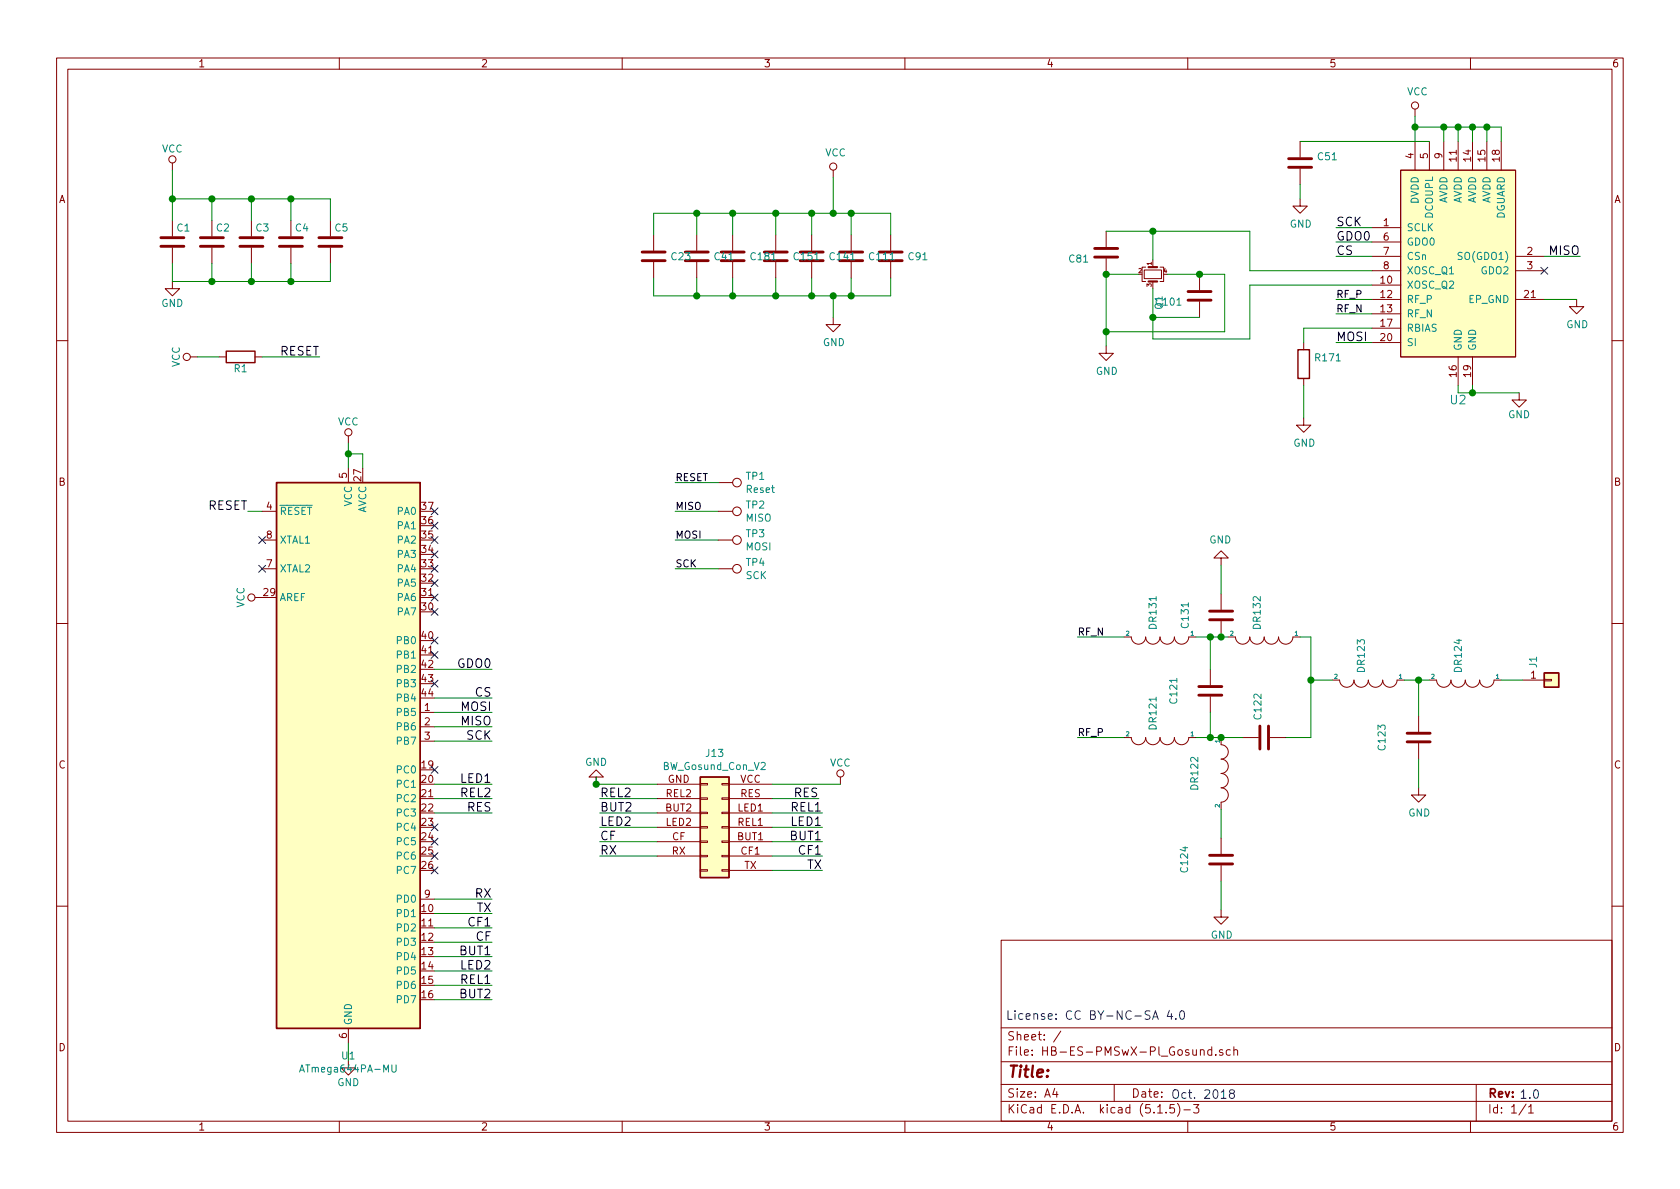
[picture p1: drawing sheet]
<svg xmlns="http://www.w3.org/2000/svg" width="297mm" height="210mm" viewBox="0 0 297 210" stroke-linecap="round" stroke-linejoin="round" font-family="sans-serif">
<g fill="none" stroke="#840000" stroke-width=".18">
<path d="M10 10.3h277v189.9h-277zM12 12.2h273v186.1h-273zM60 10.3v1.9M110 10.3v1.9M160 10.3v1.9M210 10.3v1.9M250.2 19.3v1.3M260 10.3v1.9M30.5 28.8v1.3M30.5 39v2.8M37.5 39v2.8M44.4 39v2.8"/>
<path d="M51.4 39v2.8M58.4 39v2.8M147.3 30.1v1.3M229.9 35.2v1.2h1.2l-1.2 1.3-1.3-1.3h1.3M229.9 25v2.8M229.9 29.8v2.8M247.6 30.1h20.4v33h-20.4zM250.2 25v5.1M252.7 25v5.1M255.3 25v5.1M257.8 25v5.1M260.3 25v5.1"/>
<path d="M262.9 25v5.1M265.4 25v5.1M30.5 49.8v1.2h1.2l-1.2 1.3-1.3-1.3h1.3M30.5 43.8v2.8M37.5 43.8v2.8M44.4 43.8v2.8M51.4 43.8v2.8M58.4 43.8v2.8M115.6 41.5v2.8M115.6 46.3v2.8M123.2 41.5v2.8M123.2 46.3v2.8"/>
<path d="M129.5 41.5v2.8M129.5 46.3v2.8M137.2 41.5v2.8M137.2 46.3v2.8M143.5 41.5v2.8M143.5 46.3v2.8M147.3 56.1v1.3h1.3l-1.3 1.3-1.3-1.3h1.3M150.5 41.5v2.8M150.5 46.3v2.8M157.5 41.5v2.8M157.5 46.3v2.8M195.6 40.9v2.8"/>
<path d="M195.6 45.7v2.8M202.3 47.7h3.1v1.6h-3.1zM202.6 47.2h-.7v2.6h.7M203.8 46v1.2M203.8 49.8v1.2M205.1 47.2h.6v2.6h-.6M212.1 48.5v2.8M212.1 53.3v2.8M242.6 40.3h5M242.6 50.4h5M242.6 53h5M242.6 55.5h5"/>
<path d="M242.6 58h5M242.6 45.3h5M242.6 47.9h5M242.6 42.8h5M268 53h5M268 45.3h5M268 47.9h5M278.8 53v1.2h1.2l-1.2 1.3-1.3-1.3h1.3M10 60.2h2M33.7 63.1h1.2M38.7 63.1h1.3M45.1 63.1h1.3"/>
<path d="M61.6 77.1v1.3M195.6 61.2v1.3h1.2l-1.2 1.2-1.3-1.2h1.3M230.5 73.9v1.3h1.3l-1.3 1.2-1.3-1.2h1.3M230.5 60.6v1.2M230.5 66.9v1.3M242.6 60.6h5M257.8 63.1v5.1M260.3 63.1v5.1M268.6 69.5v1.2h1.3l-1.3 1.3-1.3-1.3h1.3M285 60.2h2M46.4 95.5h2.5M46.4 90.4h2.5"/>
<path d="M61.6 82.8v2.5M127 95.5h2.5M127 90.4h2.5M127 85.3h2.5M215.9 98.7h1.3l-1.3-1.3-1.3 1.3h1.3v1.2M10 110.3h2M45.1 105.7h1.3M46.4 100.6h2.5M127 100.6h2.5M198.8 112.6h1.2a1.27 1.27 0 0 0 1.3 1.3 1.27 1.27 0 0 0 1.3-1.3 1.27 1.27 0 0 0 1.2 1.3 1.27 1.27 0 0 0 1.3-1.3 1.27 1.27 0 0 0 1.3 1.3 1.27 1.27 0 0 0 1.2-1.3 1.27 1.27 0 0 0 1.3 1.3 1.27 1.27 0 0 0 1.3-1.3h1.3M214 118.4v2.8M215.9 105v2.8"/>
<path d="M215.9 109.8v2.8M217.2 112.6h1.2a1.27 1.27 0 0 0 1.3 1.3 1.27 1.27 0 0 0 1.3-1.3 1.27 1.27 0 0 0 1.2 1.3 1.27 1.27 0 0 0 1.3-1.3 1.27 1.27 0 0 0 1.3 1.3 1.27 1.27 0 0 0 1.3-1.3 1.27 1.27 0 0 0 1.2 1.3 1.27 1.27 0 0 0 1.3-1.3h1.3M285 110.3h2M74.3 126h2.5M74.3 128.5h2.5M74.3 131.1h2.5M105.4 137.4h1.3l-1.3-1.3-1.3 1.3h1.3v1.3M116.2 138.7h7.6M123.8 138.6h1.3v.2h-1.3zM127.6 138.6h1.3v.2h-1.3zM128.9 138.7h7.6M148.6 137.4v1.3"/>
<path d="M198.8 130.4h1.2a1.27 1.27 0 0 0 1.3 1.3 1.27 1.27 0 0 0 1.3-1.3 1.27 1.27 0 0 0 1.2 1.3 1.27 1.27 0 0 0 1.3-1.3 1.27 1.27 0 0 0 1.3 1.3 1.27 1.27 0 0 0 1.2-1.3 1.27 1.27 0 0 0 1.3 1.3 1.27 1.27 0 0 0 1.3-1.3h1.3M214 123.2v2.8M215.9 130.4v1.3a1.27 1.27 0 0 1 1.3 1.3 1.27 1.27 0 0 1-1.3 1.2 1.27 1.27 0 0 1 1.3 1.3 1.27 1.27 0 0 1-1.3 1.3 1.27 1.27 0 0 1 1.3 1.2 1.27 1.27 0 0 1-1.3 1.3 1.27 1.27 0 0 1 1.3 1.3 1.27 1.27 0 0 1-1.3 1.3v1.2M219.7 130.4h2.8M224.5 130.4h2.8M235.6 120.3h1.3a1.27 1.27 0 0 0 1.2 1.2 1.27 1.27 0 0 0 1.3-1.2 1.27 1.27 0 0 0 1.3 1.2 1.27 1.27 0 0 0 1.2-1.2 1.27 1.27 0 0 0 1.3 1.2 1.27 1.27 0 0 0 1.3-1.2 1.27 1.27 0 0 0 1.2 1.2 1.27 1.27 0 0 0 1.3-1.2h1.3M250.8 139.3v1.3h1.3l-1.3 1.3-1.2-1.3h1.2M250.8 126.6v2.8M250.8 131.4v2.8M252.7 120.3h1.3a1.27 1.27 0 0 0 1.3 1.2 1.27 1.27 0 0 0 1.2-1.2 1.27 1.27 0 0 0 1.3 1.2 1.27 1.27 0 0 0 1.3-1.2 1.27 1.27 0 0 0 1.2 1.2 1.27 1.27 0 0 0 1.3-1.2 1.27 1.27 0 0 0 1.3 1.2 1.27 1.27 0 0 0 1.3-1.2h1.2M269.2 120.3h3.8M273 120.1h1.3v.3h-1.3z"/>
<path d="M74.3 159h2.5M116.2 148.8h7.6M116.2 143.8h7.6M116.2 151.4h7.6M116.2 146.3h7.6M116.2 141.2h7.6M123.8 153.8h1.3v.2h-1.3zM123.8 151.3h1.3v.2h-1.3zM123.8 148.7h1.3v.3h-1.3zM123.8 146.2h1.3v.2h-1.3zM123.8 143.6h1.3v.3h-1.3zM123.8 141.1h1.3v.2h-1.3z"/>
<path d="M127.6 153.8h1.3v.2h-1.3zM127.6 151.3h1.3v.2h-1.3zM127.6 148.7h1.3v.3h-1.3zM127.6 146.2h1.3v.2h-1.3zM127.6 143.6h1.3v.3h-1.3zM127.6 141.1h1.3v.2h-1.3zM128.9 148.8h7.6M128.9 143.8h7.6M128.9 151.4h7.6M128.9 146.3h7.6M128.9 141.2h7.6M128.9 153.9h7.6"/>
<path d="M215.9 148.2v2.8M215.9 153v2.8M10 160.2h2M177 166.3h108v32h-108zM215.9 160.9v1.3h1.3l-1.3 1.2-1.3-1.2h1.3M285 160.2h2M60 198.3v1.9M61.6 187.6v1.2h1.3l-1.3 1.3-1.3-1.3h1.3M61.6 181.9v2.5M110 198.3v1.9M160 198.3v1.9M177 194.8h108"/>
<path d="M177 191.8h108M177 187.8h108M177 181.8h108M186.5 192.5l-.4 1h1M186.8 193v1M187.6 182.3l-1.3 2M197 191.8v3M204.7 196.8h.8M206.2 196.7v.1M207.6 195.3h-.7l-.1 .7 .2-.1 .5 .1 .2 .2-.1 .5-.2 .1-.6-.1M208.2 195.1a1.71 1.71 0 0 1 0 2.3M209.3 196.3h1.2"/>
<path d="M210 198.3v1.9M211 195.3h1l-.5 .6 .4 .1v.7l-.2 .1-.7-.1M212.2 185.7h.1a.37 .37 0 0 1 .6 .1v.8M214.2 185.7l-.4-.1-.3 .3 .2 .6h.5M214.2 185.1v1.5M215 186.5v.1M216.2 185.7a.37 .37 0 0 0-.6 .1l.1 .2 .5 .2 .1 .1-.3 .3-.4-.1M217.5 185.7l-.4-.1-.3 .3 .1 .6 .2 .1 .4-.1M218.2 185.7a.37 .37 0 0 1 .6 .1v.8M218.2 185.1v1.5M260 198.3v1.9M261 191.8v6.5"/>
<path d="M269.8 195.2l-1.2 2M270.3 195.8l.4-.5v1.5M270.3 196.8h.8"/>
<circle cx="250.2" cy="18.7" r=".63"/>
<circle cx="30.5" cy="28.2" r=".63"/>
<circle cx="147.3" cy="29.5" r=".63"/>
<circle cx="33" cy="63.1" r=".63"/>
<circle cx="61.6" cy="76.4" r=".63"/>
<circle cx="130.3" cy="95.5" r=".76"/>
<circle cx="130.3" cy="90.4" r=".76"/>
<circle cx="130.3" cy="85.3" r=".76"/>
<circle cx="44.4" cy="105.7" r=".63"/>
<circle cx="130.3" cy="100.6" r=".76"/>
<circle cx="148.6" cy="136.8" r=".63"/>
</g>
<path d="M203.1 47.2h1.5M203.1 49.8h1.5" fill="none" stroke="#840000" stroke-width=".38"/>
<g fill="none" stroke="#840000" stroke-width=".51">
<path d="M227.8 29.6h4.1M227.8 28.1h4.1M28.4 43.6h4.1M28.4 42h4.1M35.4 43.6h4.1M35.4 42h4.1M42.4 43.6h4.1M42.4 42h4.1M49.4 43.6h4.1M49.4 42h4.1M56.4 43.6h4.1M56.4 42h4.1"/>
<path d="M113.5 46.1h4.1M113.5 44.6h4.1M121.2 46.1h4M121.2 44.6h4M127.5 46.1h4.1M127.5 44.6h4.1M135.1 46.1h4.1M135.1 44.6h4.1M141.5 46.1h4M141.5 44.6h4M148.5 46.1h4M148.5 44.6h4"/>
<path d="M155.4 46.1h4.1M155.4 44.6h4.1M193.5 43.9h4.1M193.5 45.5h4.1M210.1 51.6h4M210.1 53.1h4M213.9 109.6h4M213.9 108.1h4M212 121.4h4M212 122.9h4M222.8 128.4v4.1M224.3 128.4v4.1"/>
<path d="M248.8 129.7h4.1M248.8 131.2h4.1M213.9 151.3h4M213.9 152.8h4"/>
</g>
<path d="M40 62.1h5.1v2h-5.1zM229.5 61.8h2v5.1h-2zM48.9 85.3h25.4v96.6h-25.4zM273 119h2.6v2.5h-2.6zM123.8 137.4h5.1v17.8h-5.1z" fill="none" stroke="#840000" stroke-width=".25"/>
<g fill="#ffffc2" stroke="#ffffc2" stroke-width=".18">
<path d="M247.6 30.1h20.4v33h-20.4z"/>
<path d="M48.9 85.3h25.4v96.6h-25.4z"/>
<path d="M123.8 137.4h5.1v17.8h-5.1z"/>
<path d="M273 119h2.6v2.5h-2.6z"/>
</g>
<path d="M134.6 134.9l.5-.1 .2 .1v.3v.2l-.8 .7h.8M53 189.6l.4-1.3 .4 1.3M53.1 189.2h.6M69.3 188.3v1.1l.2 .2 .4-.1 .1-.1v-1.1" fill="none" stroke="#008484" stroke-width=".18"/>
<g fill="none" stroke="#008400" stroke-width=".18">
<path d="M30.5 30.1v8.9M30.5 35.2h27.9v3.8M37.5 35.2v3.8M44.4 35.2v3.8M51.4 35.2v3.8M123.2 37.7v3.8M129.5 37.7v3.8M137.2 37.7v3.8M143.5 37.7v3.8M147.3 31.4v6.3M150.5 37.7v3.8M229.9 25h22.8"/>
<path d="M229.9 32.6v2.6M250.2 22.5h15.2v2.5M250.2 20.6v4.4M255.3 22.5v2.5M257.8 22.5v2.5M260.3 22.5v2.5M262.9 22.5v2.5M30.5 46.6v3.2h27.9v-3.2M37.5 46.6v3.2M44.4 46.6v3.2M51.4 46.6v3.2M115.6 49.1v3.2h41.9v-3.2"/>
<path d="M115.6 41.5v-3.8h41.9v3.8M123.2 49.1v3.2M129.5 49.1v3.2M137.2 49.1v3.2M143.5 49.1v3.2M147.3 52.3v3.8M150.5 49.1v3.2M195.6 40.9h25.4v7h21.6M201.3 48.5h-5.7v12.7M203.8 40.9v5.1M203.8 56.1h8.3M206.4 48.5h10.1v10.2h-20.9"/>
<path d="M236.2 40.3h6.4M236.2 53h6.4M236.2 55.5h6.4M236.2 45.3h6.4M236.2 42.8h6.4M242.6 50.4h-21.6v9.5h-17.2v-8.9M242.6 58h-12.1v2.6M273 53h5.8M273 45.3h6.4M34.9 63.1h3.8M46.4 63.1h10.1M61.6 78.4v4.4"/>
<path d="M230.5 68.2v5.7M236.2 60.6h6.4M257.8 68.2v1.3h10.8M260.3 68.2v1.3M43.8 90.4h2.6M61.6 80.3h2.5v2.5M119.4 85.3h7.6M119.4 90.4h7.6M119.4 95.5h7.6M215.9 99.9v5.1M76.8 118.4h10.2M119.4 100.6h7.6"/>
<path d="M190.5 112.6h8.3M211.5 112.6h5.7M214 112.6v5.8M229.9 112.6h1.9v17.8h-4.5M76.8 138.7h10.2M76.8 126h10.2M76.8 131.1h10.2M76.8 123.4h10.2M76.8 128.5h10.2M105.4 137.4v1.3h10.8M136.5 138.7h12.1M190.5 130.4h8.3"/>
<path d="M211.5 130.4h8.2M214 126v4.4M231.8 120.3h3.8M248.3 120.3h4.4M250.8 120.3v6.3M250.8 134.2v5.1M265.4 120.3h3.8M76.8 141.2h10.2M76.8 143.8h10.2M76.8 159h10.2M106 146.3h10.2M106 148.8h10.2"/>
<path d="M106 151.4h10.2M106 141.2h10.2M106 143.8h10.2M136.5 146.3h8.9M136.5 148.8h8.9M136.5 151.4h8.9M136.5 141.2h8.3M136.5 143.8h8.9M136.5 153.9h8.9M215.9 143.1v5.1M215.9 155.8v5.1M76.8 174.2h10.2"/>
<path d="M76.8 169.2h10.2M76.8 161.5h10.2M76.8 176.8h10.2M76.8 171.7h10.2M76.8 166.6h10.2M76.8 164.1h10.2M61.6 184.4v3.2"/>
</g>
<path d="M203.9 179.8h.7M206.8 178.7l-.4 1.1h.9M207.1 179.2v1.1M208.7 178.9l.4-.2a.97 .97 0 0 1 0 1.6 .84 .84 0 0 1-.4-1.4zM203.8 180.3l.5-1.6 .5 1.6M207.9 180.1v.2M217.7 193.3l-.3-.2v-.3l.3-.1 .5 .1 .1 .3-.2 .2-.6 .1a.48 .48 0 0 0 0 .8 .48 .48 0 0 0 .7-.1 .48 .48 0 0 0-.1-.7l-.1-.1" fill="none" stroke="#0000c2" stroke-width=".18"/>
<g fill="#008400" stroke="#008400" stroke-width=".25">
<circle cx="215.9" cy="130.4" r=".51"/>
<circle cx="129.5" cy="37.7" r=".51"/>
<circle cx="61.6" cy="80.3" r=".51"/>
<circle cx="203.8" cy="40.9" r=".51"/>
<circle cx="260.3" cy="69.5" r=".51"/>
<circle cx="255.3" cy="22.5" r=".51"/>
<circle cx="37.5" cy="35.2" r=".51"/>
<circle cx="215.9" cy="112.6" r=".51"/>
<circle cx="129.5" cy="52.3" r=".51"/>
<circle cx="137.2" cy="52.3" r=".51"/>
<circle cx="123.2" cy="37.7" r=".51"/>
<circle cx="203.8" cy="56.1" r=".51"/>
<circle cx="123.2" cy="52.3" r=".51"/>
<circle cx="37.5" cy="49.8" r=".51"/>
<circle cx="212.1" cy="48.5" r=".51"/>
<circle cx="250.8" cy="120.3" r=".51"/>
<circle cx="143.5" cy="52.3" r=".51"/>
<circle cx="44.5" cy="49.8" r=".51"/>
<circle cx="250.2" cy="22.5" r=".51"/>
<circle cx="195.6" cy="58.7" r=".51"/>
<circle cx="195.6" cy="48.5" r=".51"/>
<circle cx="231.8" cy="120.3" r=".51"/>
<circle cx="51.4" cy="49.8" r=".51"/>
<circle cx="150.5" cy="52.3" r=".51"/>
<circle cx="214" cy="130.4" r=".51"/>
<circle cx="147.3" cy="37.7" r=".51"/>
<circle cx="105.4" cy="138.7" r=".51"/>
<circle cx="257.8" cy="22.5" r=".51"/>
<circle cx="147.3" cy="52.3" r=".51"/>
<circle cx="214" cy="112.6" r=".51"/>
<circle cx="150.5" cy="37.7" r=".51"/>
<circle cx="260.3" cy="22.5" r=".51"/>
<circle cx="143.5" cy="37.7" r=".51"/>
<circle cx="137.2" cy="37.7" r=".51"/>
<circle cx="30.5" cy="35.2" r=".51"/>
<circle cx="44.5" cy="35.2" r=".51"/>
<circle cx="262.9" cy="22.5" r=".51"/>
<circle cx="51.4" cy="35.2" r=".51"/>
</g>
<g fill="none" stroke="#000084" stroke-width=".18">
<path d="M272.4 47.3l1.3 1.2M273.7 47.3l-1.3 1.2M45.7 100l1.3 1.2M45.7 94.9l1.3 1.2M47 100l-1.3 1.2M47 94.9l-1.3 1.2M76.2 97.4l1.2 1.2M76.2 92.3l1.2 1.3M76.2 89.8l1.2 1.2M76.2 94.9l1.2 1.2M76.2 100l1.2 1.2M77.4 97.4l-1.2 1.2"/>
<path d="M77.4 92.3l-1.2 1.3M77.4 89.8l-1.2 1.2M77.4 94.9l-1.2 1.2M77.4 100l-1.2 1.2M76.2 105l1.2 1.3M76.2 102.5l1.2 1.2M76.2 112.7l1.2 1.2M76.2 107.6l1.2 1.2M76.2 115.2l1.2 1.2M77.4 105l-1.2 1.3M77.4 102.5l-1.2 1.2M77.4 112.7l-1.2 1.2"/>
<path d="M77.4 107.6l-1.2 1.2M77.4 115.2l-1.2 1.2M76.2 120.3l1.2 1.2M76.2 135.5l1.2 1.2M77.4 120.3l-1.2 1.2M77.4 135.5l-1.2 1.2M76.2 150.8l1.2 1.2M76.2 148.2l1.2 1.2M76.2 153.3l1.2 1.2M76.2 145.7l1.2 1.2M77.4 150.8l-1.2 1.2M77.4 148.2l-1.2 1.2"/>
<path d="M77.4 153.3l-1.2 1.2M77.4 145.7l-1.2 1.2"/>
</g>
<text font-size="2.8" fill="#840000" x="178" y="190.5">Title:</text>
<g font-size="2.1">
<text x="236.2" y="40">SCK</text>
<text x="236.2" y="42.5">GDO0</text>
<text x="236.2" y="45.1">CS</text>
<text x="274" y="45.1">MISO</text>
<text x="49.4" y="62.9">RESET</text>
<text x="236.2" y="60.3">MOSI</text>
<text x="36.7" y="90.2">RESET</text>
<text x="81" y="118.1">GDO0</text>
<text x="81.6" y="125.7">MOSI</text>
<text x="84" y="123.2">CS</text>
<text x="81.6" y="128.3">MISO</text>
<text x="82.5" y="130.8">SCK</text>
<text x="81.6" y="141">REL2</text>
<text x="81.6" y="138.4">LED1</text>
<text x="82.6" y="143.5">RES</text>
<text x="106" y="141">REL2</text>
<text x="106" y="143.5">BUT2</text>
<text x="140" y="143.5">REL1</text>
<text x="140.4" y="141">RES</text>
<text x="106" y="148.6">CF</text>
<text x="106" y="146">LED2</text>
<text x="139.9" y="148.6">BUT1</text>
<text x="140" y="146">LED1</text>
<text x="106" y="151.1">RX</text>
<text x="141.4" y="151.1">CF1</text>
<text x="142.7" y="153.7">TX</text>
<text x="84" y="158.7">RX</text>
<text x="84.3" y="161.3">TX</text>
<text x="83" y="163.8">CF1</text>
<text x="84.2" y="166.4">CF</text>
<text x="81.5" y="168.9">BUT1</text>
<text x="81.6" y="174">REL1</text>
<text x="81.6" y="171.4">LED2</text>
<text x="81.5" y="176.5">BUT2</text>
</g>
<text font-size="2.1" fill="#008484" x="256.5" y="71.5">U2</text>
<g font-size="2.1" fill="#0000c2">
<text x="177.8" y="180.3">License: CC BY-NC-SA 4.0</text>
<text x="207" y="194.3">Oct. 2018</text>
<text x="263" y="194.1">Rev: 1.0</text>
</g>
<g font-size="2.1" fill="#840000">
<text x="178" y="184">Sheet: /</text>
<text x="178" y="186.7">File: HB-ES-PMSwX-Pl_Gosund.sch</text>
<text x="178" y="196.9">KiCad E.D.A. kicad (5.1.5)-3</text>
<text x="178" y="194.1">Size: A4</text>
<text x="200" y="194.1">Date:</text>
<text x="263" y="196.9">Id: 1/1</text>
</g>
<g font-size="1.8" fill="#840000">
<text x="35" y="11.9">1</text>
<text x="85" y="11.9">2</text>
<text x="135" y="11.9">3</text>
<text x="185" y="11.9">4</text>
<text x="235" y="11.9">5</text>
<text x="285" y="11.9">6</text>
<text x="249.9" y="28" transform="rotate(-90 249.9 28)">4</text>
<text x="252.5" y="28" transform="rotate(-90 252.5 28)">5</text>
<text x="255" y="28" transform="rotate(-90 255 28)">9</text>
<text x="257.6" y="28.5" transform="rotate(-90 257.6 28.5)">11</text>
<text x="260.1" y="28.5" transform="rotate(-90 260.1 28.5)">14</text>
<text x="262.6" y="28.5" transform="rotate(-90 262.6 28.5)">15</text>
<text x="265.2" y="28.5" transform="rotate(-90 265.2 28.5)">18</text>
<text x="10.4" y="35.9">A</text>
<text x="285.4" y="35.9">A</text>
<text x="244.6" y="40">1</text>
<text x="244.6" y="42.5">6</text>
<text x="244.6" y="45.1">7</text>
<text x="244.6" y="47.6">8</text>
<text x="270" y="45.1">2</text>
<text x="270" y="47.6">3</text>
<text x="244.1" y="50.2">10</text>
<text x="244.1" y="52.7">12</text>
<text x="269.5" y="52.7">21</text>
<text x="244.1" y="55.2">13</text>
<text x="244.1" y="57.8">17</text>
<text x="244.1" y="60.3">20</text>
<text x="257.6" y="66.6" transform="rotate(-90 257.6 66.6)">16</text>
<text x="260.1" y="66.6" transform="rotate(-90 260.1 66.6)">19</text>
<text x="10.4" y="85.9">B</text>
<text x="61.3" y="84.6" transform="rotate(-90 61.3 84.6)">5</text>
<text x="63.9" y="85" transform="rotate(-90 63.9 85)">27</text>
<text x="285.4" y="85.9">B</text>
<text x="47.1" y="90.2">4</text>
<text x="47.1" y="95.2">8</text>
<text x="74.6" y="95.2">35</text>
<text x="74.6" y="92.7">36</text>
<text x="74.6" y="90.2">37</text>
<text x="47.1" y="100.3">7</text>
<text x="74.6" y="100.3">33</text>
<text x="74.6" y="97.8">34</text>
<text x="46.7" y="105.4">29</text>
<text x="74.6" y="107.9">30</text>
<text x="74.6" y="105.4">31</text>
<text x="74.6" y="102.9">32</text>
<text x="74.6" y="113">40</text>
<text x="74.6" y="115.6">41</text>
<text x="74.6" y="118.1">42</text>
<text x="74.6" y="120.6">43</text>
<text x="74.6" y="123.2">44</text>
<text x="75.1" y="125.7">1</text>
<text x="270.7" y="120">1</text>
<text x="75.1" y="128.3">2</text>
<text x="75.1" y="130.8">3</text>
<text x="10.4" y="135.9">C</text>
<text x="74.6" y="135.9">19</text>
<text x="285.4" y="135.9">C</text>
<text x="74.6" y="138.4">20</text>
<text x="74.6" y="141">21</text>
<text x="74.6" y="143.5">22</text>
<text x="117.7" y="143.5">BUT2</text>
<text x="117.8" y="141">REL2</text>
<text x="118.1" y="138.4">GND</text>
<text x="130.5" y="143.5">LED1</text>
<text x="130.9" y="138.4">VCC</text>
<text x="130.9" y="141">RES</text>
<text x="74.6" y="146">23</text>
<text x="74.6" y="148.6">24</text>
<text x="117.8" y="146">LED2</text>
<text x="118.8" y="148.6">CF</text>
<text x="130.4" y="148.6">BUT1</text>
<text x="130.5" y="146">REL1</text>
<text x="74.6" y="151.1">25</text>
<text x="74.6" y="153.7">26</text>
<text x="118.8" y="151.1">RX</text>
<text x="131" y="151.1">CF1</text>
<text x="131.6" y="153.7">TX</text>
<text x="74.6" y="161.3">10</text>
<text x="75.1" y="158.7">9</text>
<text x="74.6" y="163.8">11</text>
<text x="74.6" y="166.4">12</text>
<text x="74.6" y="168.9">13</text>
<text x="74.6" y="171.4">14</text>
<text x="74.6" y="174">15</text>
<text x="74.6" y="176.5">16</text>
<text x="10.4" y="185.9">D</text>
<text x="61.3" y="183.6" transform="rotate(-90 61.3 183.6)">6</text>
<text x="285.4" y="185.9">D</text>
<text x="35" y="199.9">1</text>
<text x="85" y="199.9">2</text>
<text x="135" y="199.9">3</text>
<text x="185" y="199.9">4</text>
<text x="235" y="199.9">5</text>
<text x="285" y="199.9">6</text>
</g>
<g font-size="1.8" fill="#008484">
<text x="248.8" y="16.9">VCC</text>
<text x="28.6" y="27">VCC</text>
<text x="145.9" y="27.7">VCC</text>
<text x="233.1" y="28.3">C51</text>
<text x="31.3" y="40.9">C1</text>
<text x="38.3" y="40.9">C2</text>
<text x="45.3" y="40.9">C3</text>
<text x="52.3" y="40.9">C4</text>
<text x="59.3" y="40.9">C5</text>
<text x="228" y="40.3">GND</text>
<text x="248.7" y="40.9">SCLK</text>
<text x="250.8" y="36.1" transform="rotate(-90 250.8 36.1)">DVDD</text>
<text x="253.4" y="38.6" transform="rotate(-90 253.4 38.6)">DCOUPL</text>
<text x="255.9" y="36.1" transform="rotate(-90 255.9 36.1)">AVDD</text>
<text x="258.4" y="36.1" transform="rotate(-90 258.4 36.1)">AVDD</text>
<text x="261" y="36.1" transform="rotate(-90 261 36.1)">AVDD</text>
<text x="263.5" y="36.1" transform="rotate(-90 263.5 36.1)">AVDD</text>
<text x="266.1" y="38.9" transform="rotate(-90 266.1 38.9)">DGUARD</text>
<text x="118.8" y="46">C23</text>
<text x="126.4" y="46">C41</text>
<text x="132.9" y="46">C181</text>
<text x="140.5" y="46">C151</text>
<text x="146.8" y="46">C141</text>
<text x="153.8" y="46">C111</text>
<text x="160.7" y="46">C91</text>
<text x="189.1" y="46.4">C81</text>
<text x="248.7" y="43.4">GDO0</text>
<text x="248.7" y="46">CSn</text>
<text x="258.2" y="46">SO(GDO1)</text>
<text x="248.7" y="51">XOSC_Q2</text>
<text x="248.7" y="53.6">RF_P</text>
<text x="248.7" y="48.5">XOSC_Q1</text>
<text x="259.7" y="53.6">EP_GND</text>
<text x="262" y="48.5">GDO2</text>
<text x="28.5" y="54.3">GND</text>
<text x="204.5" y="54">C101</text>
<text x="205.6" y="54.7" transform="rotate(-90 205.6 54.7)">Q1</text>
<text x="248.7" y="56.1">RF_N</text>
<text x="248.7" y="58.7">RBIAS</text>
<text x="276.9" y="58">GND</text>
<text x="31.8" y="64.9" transform="rotate(-90 31.8 64.9)">VCC</text>
<text x="41.4" y="65.8">R1</text>
<text x="145.5" y="61.2">GND</text>
<text x="232.7" y="63.9">R171</text>
<text x="248.7" y="61.2">SI</text>
<text x="258.4" y="62.1" transform="rotate(-90 258.4 62.1)">GND</text>
<text x="261" y="62.1" transform="rotate(-90 261 62.1)">GND</text>
<text x="193.8" y="66.3">GND</text>
<text x="59.7" y="75.2">VCC</text>
<text x="266.6" y="74">GND</text>
<text x="228.7" y="79">GND</text>
<text x="62.2" y="89.6" transform="rotate(-90 62.2 89.6)">VCC</text>
<text x="132" y="89.9">TP2</text>
<text x="132" y="84.9">TP1</text>
<text x="132" y="87.2">Reset</text>
<text x="49.4" y="91.1">RESET</text>
<text x="64.8" y="90.9" transform="rotate(-90 64.8 90.9)">AVCC</text>
<text x="70.4" y="93.6">PA1</text>
<text x="70.4" y="91.1">PA0</text>
<text x="131.9" y="92.2">MISO</text>
<text x="132" y="95">TP3</text>
<text x="49.4" y="101.2">XTAL2</text>
<text x="49.4" y="96.1">XTAL1</text>
<text x="70.4" y="101.2">PA4</text>
<text x="70.4" y="98.7">PA3</text>
<text x="70.4" y="96.1">PA2</text>
<text x="131.9" y="97.3">MOSI</text>
<text x="132" y="100.1">TP4</text>
<text x="213.8" y="96.1">GND</text>
<text x="43.2" y="107.5" transform="rotate(-90 43.2 107.5)">VCC</text>
<text x="49.4" y="106.3">AREF</text>
<text x="70.4" y="106.3">PA6</text>
<text x="70.4" y="103.8">PA5</text>
<text x="131.9" y="102.4">SCK</text>
<text x="70.4" y="108.8">PA7</text>
<text x="70.4" y="113.9">PB0</text>
<text x="204.5" y="111.1" transform="rotate(-90 204.5 111.1)">DR131</text>
<text x="210.2" y="110.9" transform="rotate(-90 210.2 110.9)">C131</text>
<text x="222.9" y="111.1" transform="rotate(-90 222.9 111.1)">DR132</text>
<text x="70.4" y="116.5">PB1</text>
<text x="70.4" y="119">PB2</text>
<text x="241.3" y="118.7" transform="rotate(-90 241.3 118.7)">DR123</text>
<text x="258.5" y="118.7" transform="rotate(-90 258.5 118.7)">DR124</text>
<text x="271.8" y="118" transform="rotate(-90 271.8 118)">J1</text>
<text x="70.4" y="121.5">PB3</text>
<text x="70.4" y="124.1">PB4</text>
<text x="208.2" y="124.3" transform="rotate(-90 208.2 124.3)">C121</text>
<text x="70.4" y="126.6">PB5</text>
<text x="70.4" y="129.2">PB6</text>
<text x="70.4" y="131.7">PB7</text>
<text x="204.5" y="128.9" transform="rotate(-90 204.5 128.9)">DR121</text>
<text x="223" y="127.1" transform="rotate(-90 223 127.1)">C122</text>
<text x="70.4" y="136.8">PC0</text>
<text x="103.5" y="135.4">GND</text>
<text x="117.3" y="136.2">BW_Gosund_Con_V2</text>
<text x="124.9" y="133.9">J13</text>
<text x="146.7" y="135.6">VCC</text>
<text x="245" y="132.5" transform="rotate(-90 245 132.5)">C123</text>
<text x="70.4" y="139.3">PC1</text>
<text x="70.4" y="141.9">PC2</text>
<text x="211.9" y="139.5" transform="rotate(-90 211.9 139.5)">DR122</text>
<text x="70.4" y="144.4">PC3</text>
<text x="70.4" y="146.9">PC4</text>
<text x="70.4" y="149.5">PC5</text>
<text x="249" y="144.4">GND</text>
<text x="70.4" y="152">PC6</text>
<text x="70.4" y="154.6">PC7</text>
<text x="210.1" y="154.1" transform="rotate(-90 210.1 154.1)">C124</text>
<text x="70.4" y="159.6">PD0</text>
<text x="70.4" y="162.2">PD1</text>
<text x="70.4" y="164.7">PD2</text>
<text x="70.4" y="167.3">PD3</text>
<text x="214.1" y="166">GND</text>
<text x="70.4" y="169.8">PD4</text>
<text x="70.4" y="172.3">PD5</text>
<text x="70.4" y="174.9">PD6</text>
<text x="70.4" y="177.4">PD7</text>
<text x="62.2" y="181.4" transform="rotate(-90 62.2 181.4)">GND</text>
<text x="53.7" y="189.7">ATmega644PA-MU</text>
<text x="60.5" y="187.3">U1</text>
<text x="59.6" y="192.1">GND</text>
</g>
<g font-size="1.8">
<text x="236.2" y="52.7">RF_P</text>
<text x="236.2" y="55.2">RF_N</text>
<text x="119.4" y="85.1">RESET</text>
<text x="119.4" y="95.2">MOSI</text>
<text x="119.4" y="90.2">MISO</text>
<text x="119.4" y="100.3">SCK</text>
<text x="190.5" y="112.4">RF_N</text>
<text x="190.5" y="130.2">RF_P</text>
</g>
<g font-size="1.1" fill="#840000">
<text x="203.6" y="46.9" transform="rotate(-90 203.6 46.9)">1</text>
<text x="201.3" y="48.3">2</text>
<text x="203.6" y="50.7" transform="rotate(-90 203.6 50.7)">3</text>
<text x="205.8" y="48.3">4</text>
</g>
<g font-size="1.1" fill="#008484">
<text x="199.1" y="112.4">2</text>
<text x="210.5" y="112.4">1</text>
<text x="217.5" y="112.4">2</text>
<text x="229" y="112.4">1</text>
<text x="235.9" y="120">2</text>
<text x="247.4" y="120">1</text>
<text x="253.1" y="120">2</text>
<text x="264.5" y="120">1</text>
<text x="199.1" y="130.2">2</text>
<text x="210.5" y="130.2">1</text>
<text x="215.7" y="131.3" transform="rotate(-90 215.7 131.3)">1</text>
<text x="215.7" y="142.8" transform="rotate(-90 215.7 142.8)">2</text>
</g>
</svg>
